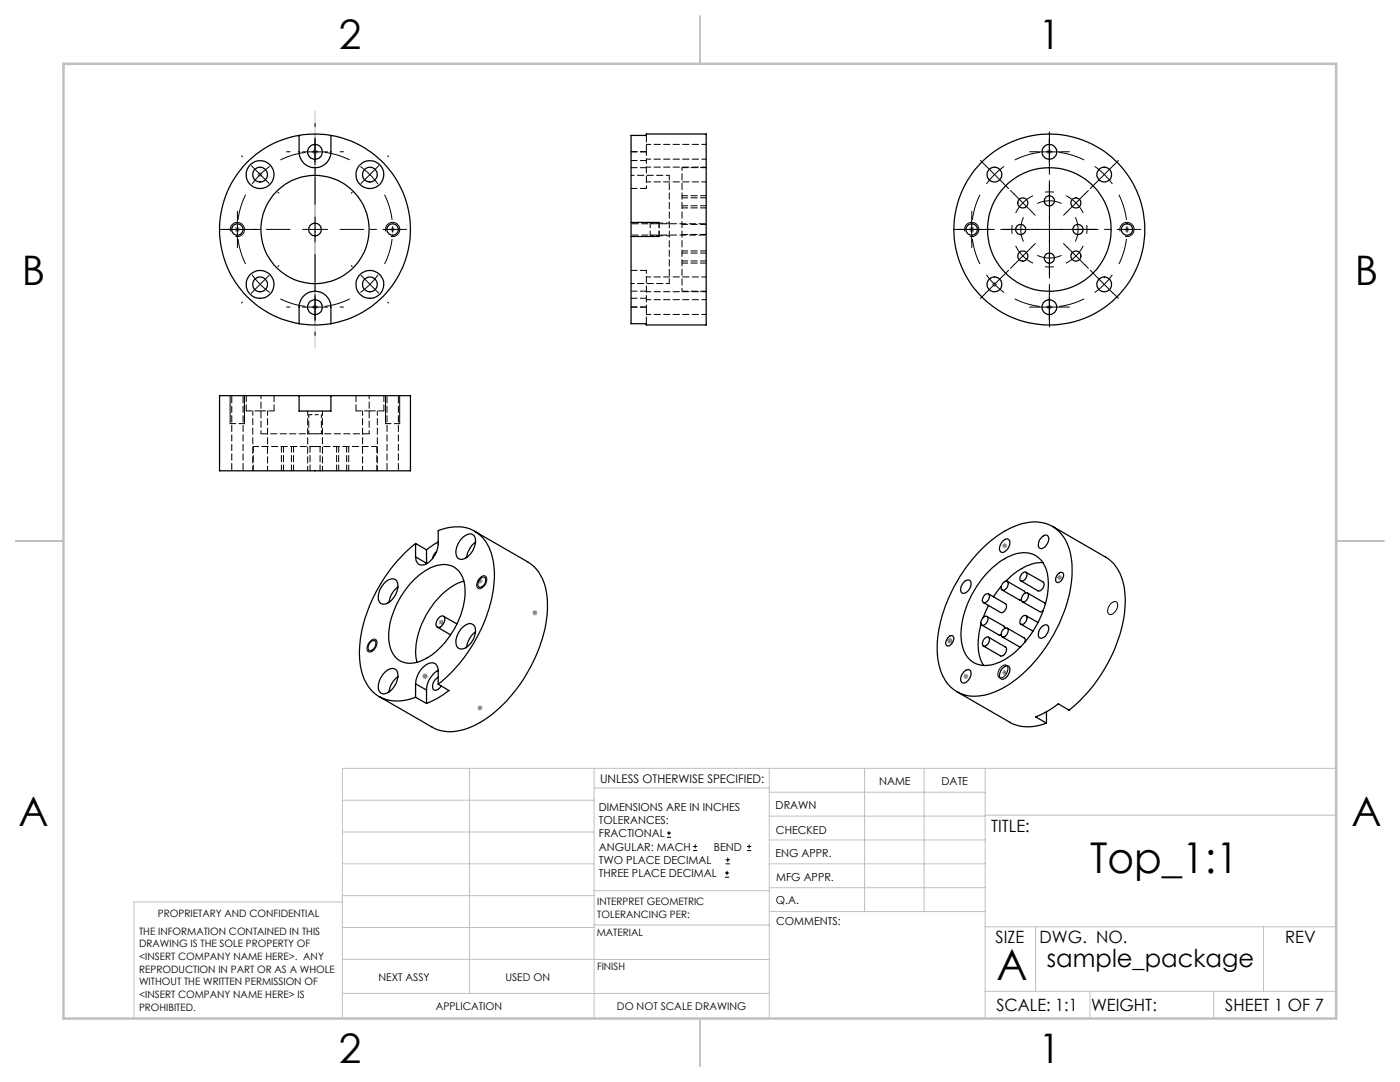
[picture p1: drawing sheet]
<svg xmlns="http://www.w3.org/2000/svg" width="279mm" height="216mm" viewBox="0 0 279 216" stroke-linecap="round" stroke-linejoin="round" font-family="sans-serif">
<g fill="none" stroke="#000" stroke-width=".2">
<path d="M60.4 30.3h5M62.9 27.8v5M71.9 33.2a17.6 17.6 0 0 1 3.5 3.5M75.6 33.1l-3.6 3.5M206.9 30.3h5M209.4 27.8v5M44.9 45.8h5M46 46.2a1.41 1.41 0 0 1 1.2-1.8 1.41 1.41 0 0 1 1.6 1.5 1.41 1.41 0 0 1-1.8 1.3M47.4 43.3v5M62.9 58.8v5M77 46.2a1.42 1.42 0 0 1 1.2-1.8 1.42 1.42 0 0 1 1.6 1.5 1.42 1.42 0 0 1-1.8 1.3M125.9 44.4h5.6"/>
<path d="M125.9 47.2h5.6M191.4 45.8h5M192.5 46.2a1.42 1.42 0 0 1 1.3-1.8 1.42 1.42 0 0 1 1.5 1.5 1.42 1.42 0 0 1-1.7 1.3M193.9 43.3v5M209.4 58.8v5M218.6 55l3.5 3.5M222 54.9a15.7 15.7 0 0 1-3.5 3.5M223.6 46.2a1.41 1.41 0 0 1 1.2-1.8 1.41 1.41 0 0 1 1.5 1.5 1.41 1.41 0 0 1-1.8 1.3M45.9 79v5.6M48.8 79v5.6M60.4 61.3h5M76.9 79v5.6"/>
<path d="M79.8 79v5.6M206.9 61.3h5M95.6 115.5l.2-.2a.74 .74 0 0 1 1.1-.4 .74 .74 0 0 1 .2 1.1 1.64 1.64 0 0 1-1.6 1.4l-.3-.2-.1-.6zM73.9 128l.1-.2a.72 .72 0 0 1 1-.1 .72 .72 0 0 1 .2 1 1.5 1.5 0 0 1-1.7 1.3 1.64 1.64 0 0 1 .4-2zM199.7 133.2l.2-.2a.72 .72 0 0 1 1-.2 .72 .72 0 0 1 .2 1 1.5 1.5 0 0 1-1.7 1.4l-.3-.8zM221.7 120.4l.1-.1a.7 .7 0 0 1 1-.2 .7 .7 0 0 1 .2 .9 1.68 1.68 0 0 1-1.6 1.6 1.37 1.37 0 0 1 .2-2zM133.1 167.1h.8M133.1 166.2h.8M133.5 165.8v.9M138.3 169.7h.8M138.3 168.9h.8M138.7 168.5v.8"/>
<path d="M144.7 175h.8M144.7 174.2h.8M144.8 172.4h.9M144.8 171.6h.9M145.1 173.8v.8M145.2 171.1v.9M149.1 169.7h.8M149.1 168.9h.8M149.5 168.5v.8"/>
</g>
<g fill="none" stroke="#c0c0c0" stroke-width=".2">
<path d="M62.9 26.7v38.1M62.9 22.2v47.2M62.9 40.1v11.4M68.3 159.7h50.3M93.7 153.3v44.9M118.6 153.3v49.9M118.6 157.2h34.9M153.5 153.3v49.9M153.5 158.1h43.1M172.5 153.3v28.6M184.4 153.3v28.6M196.6 153.3v49.9"/>
<path d="M266.7 153.3h-198.4v49.9M68.3 178.7h50.3M68.3 172.4h50.3M68.3 166h50.3M68.3 180h-41.6v23.2M118.6 177.7h35M153.5 167.6h43.1M153.5 162.8h43.1M153.5 172.4h43.1M153.5 177.1h43.1M196.6 162.7h70.1M68.3 198.2h85.2"/>
<path d="M68.3 191.4l85.2 .1M68.3 185.1h50.3M118.6 184.6h35M153.6 181.9h43M196.6 197.8h70.1M196.6 184.9h70.1M206.7 184.9v12.9M217.5 197.8v5.4M242.2 197.8v5.4M252.2 184.9v12.9"/>
</g>
<g fill="none" stroke="#808080" stroke-width=".2">
<path d="M51.4 34.9h1M51.5 34.5l.7 .7M51.9 34.3v1M52.2 34.5l-.7 .7M62.4 30.3h1M62.5 30l.7 .7M62.9 29.8v1M63.2 30l-.7 .7M208.9 30.3h1M209.1 30l.7 .7M209.4 29.8v1M209.8 30l-.7 .7"/>
<path d="M46.9 45.8h1M47 45.4l.7 .7M47.4 45.3v1M47.7 45.4l-.7 .7M77.9 45.8h.9M78 45.4l.7 .7M78.4 45.3v1M78.7 45.4l-.7 .7M193.4 45.8h1M193.6 45.4l.7 .7M193.9 45.3v1M194.3 45.4l-.7 .7"/>
<path d="M198 56.8h1M198.1 56.4l.7 .7M198.5 56.3v1M198.8 56.4l-.7 .7M224.4 45.8h1M224.5 45.4l.7 .7M224.9 45.3v1M225.2 45.4l-.7 .7M62.4 61.3h1M62.5 60.9l.7 .7M62.9 60.8v1M63.2 60.9l-.7 .7"/>
<path d="M208.9 61.3h1M209.1 60.9l.7 .7M209.4 60.8v1M209.8 60.9l-.7 .7M95.3 116h1M95.4 115.6l.7 .7M95.8 115.5v1M96.1 115.6l-.7 .7M200 108.9h1M200.2 108.5l.7 .8M200.5 108.4v1M200.9 108.5l-.7 .8"/>
<path d="M211 115.2h.9M211.1 114.9l.7 .7M211.5 114.7v1M211.8 114.9l-.7 .7M84.3 134.9h1M84.5 134.6l.7 .7M84.8 134.4v1M85.2 134.6l-.7 .7M87.6 124.1h.9M87.7 123.8l.7 .7M88.1 123.6v1M88.4 123.8l-.7 .7"/>
<path d="M106.3 122.3h.9M106.4 121.9l.7 .8M106.8 121.8v1M107.1 121.9l-.7 .8M189.1 127.8h.9M189.2 127.5l.7 .7M189.5 127.4v1M189.9 127.5l-.7 .7M192.3 134.9h1M192.4 134.6l.7 .7M192.8 134.4v1.1M193.1 134.6l-.7 .7"/>
<path d="M200 134.2h1M200.2 133.8l.7 .7M200.5 133.7v1M200.9 133.8l-.7 .7M95.3 141.3h1M95.4 140.9l.7 .7M95.8 140.8v1M96.1 140.9l-.7 .7"/>
</g>
<g fill="none" stroke="#000" stroke-width=".2" stroke-dasharray="15.2 1.3 1.3 1.3" stroke-linecap="butt">
<path d="M51.9 34.8l-1.6 1.9M51.9 34.8l1.9-1.6M198.5 34.8l-1.6 1.9M198.5 34.8l1.9-1.6M210.3 38.3h-1.7M220.4 34.8l-1.9-1.6M220.4 34.8l1.6 1.9M51.9 56.7l1.9 1.7M51.9 56.7l-1.6-1.9M73.8 56.7l1.7-1.9M73.8 56.7l-1.9 1.7M198.5 56.7l1.9 1.7"/>
<path d="M198.5 56.7l-1.6-1.9M202 44.9v1.8M203.7 45.8l.2 1.2 .4 1.2M203.7 45.8l.2-1.3 .4-1.1M204.1 40.5l-.8 .9-.6 1.1M204.1 40.5l1-.8 1.1-.7M204.1 51.1l1 .8 1.1 .6M204.1 51.1l-.8-1-.6-1.1M208.6 53.2h1.7M209.4 40.1l-1.2 .1-1.2 .4M209.4 40.1l1.3 .1 1.2 .4M209.4 51.5l1.3-.1 1.2-.4"/>
<path d="M209.4 51.5l-1.2-.1-1.2-.4M214.7 40.5l-.9-.8-1.1-.7M214.7 40.5l.8 .9 .7 1.1M214.7 51.1l.8-1 .7-1.1M214.7 51.1l-.9 .8-1.1 .6M215.2 45.8l-.2-1.3-.4-1.1M215.2 45.8l-.2 1.2-.4 1.2M216.9 46.7v-1.8"/>
</g>
<path d="M49 38.9a15.5 15.5 0 0 0 0 13.8M69.8 31.9a15.5 15.5 0 0 0-13.8 0M195.6 38.9a15.5 15.5 0 0 0 0 13.8M216.4 31.9a15.5 15.5 0 0 0-13.9 0M56 59.6a15.5 15.5 0 0 0 13.8 0M76.7 52.7a15.5 15.5 0 0 0 0-13.8M202.5 59.6a15.5 15.5 0 0 0 13.9 0M223.3 52.7a15.5 15.5 0 0 0 0-13.8" fill="none" stroke="#000" stroke-width=".2" stroke-dasharray="15.2 1.3 1.3 1.3" stroke-dashoffset="10" stroke-linecap="butt"/>
<path d="M139.7 3.2v9.5M3.1 107.9h9.6M266.7 107.9h9.5M139.7 203.2v9.6" fill="none" stroke="#c0c0c0" stroke-width=".25"/>
<path d="M12.7 12.7h254v190.5h-254z" fill="none" stroke="#c0c0c0" stroke-width=".5"/>
<g fill="none" stroke="#000" stroke-width=".2" stroke-dasharray="15.2 1.3 1.3 1.3">
<path d="M48.4 31.3l-.2-.2M51.9 34.8l-1.7-1.7M51.9 34.8l1.8 1.8M55.5 38.4l.2 .2M57.9 30.3h-.7M62.9 25.3v-.7M62.9 35.3v.7M67.9 30.3h.7M70.3 38.4l-.2 .2M77.4 31.3l.2-.2M196.7 33.1l-1-1.1M198.5 34.8l-1.8-1.7"/>
<path d="M198.5 34.8l1.7 1.8M200.2 36.6l1.1 1M202.4 38.7l-.7-.7M206.9 30.3h-1.4M209.4 37.6v-1M209.4 27.8v-1.5M209.4 32.8v1.5M211.9 30.3h1.5M216.5 38.7l.7-.7M218.6 36.6l-1 1M220.4 34.8l1.8-1.7M220.4 34.8l-1.8 1.8"/>
<path d="M222.2 33.1l1-1.1M44.9 45.8h-1.1M47.4 43.3v-1.2M47.4 48.3v1.1M49.9 45.8h1.1M51.9 56.7l-1.7 1.8M51.9 56.7l1.8-1.7M55.5 53.2l.2-.2M62.9 45.8v-2.5M62.9 45.8h-2.5M62.9 45.8v2.5M62.9 45.8h2.5"/>
<path d="M62.9 56.3v-.7M70.3 53.2l-.2-.2M73.8 56.7l1.8 1.8M73.8 56.7l-1.7-1.7M191.4 45.8h-1.1M193.9 43.3v-1.2M193.9 48.3v1.1M196.4 45.8h1.2M196.7 58.5l-1 1M198.5 56.7l-1.8 1.8M198.5 56.7l1.7-1.7M200.2 55l1.1-1.1"/>
<path d="M201.2 45.8h-1M202.4 52.8l-.7 .8M203.7 45.8h-2.5M203.7 45.8h2.5M204.1 40.5l-1.7-1.8M204.1 40.5l1.8 1.7M204.1 51.1l-1.7 1.7M204.1 51.1l1.8-1.8M205.9 42.2l.7 .8M205.9 49.3l.7-.7M206.2 45.8h1M209.4 45.8v-2.5"/>
<path d="M209.4 45.8h-2.5M209.4 45.8v2.5M209.4 45.8h2.5M209.4 40.1v-2.5M209.4 40.1v2.5M209.4 42.6v1M209.4 51.5v2.5M209.4 51.5v-2.5M209.4 54v1M209.4 49v-1M209.4 58.8v-1.5M212.7 45.8h-1.1"/>
<path d="M213 42.2l-.7 .8M213 49.3l-.7-.7M214.7 40.5l1.8-1.8M214.7 40.5l-1.7 1.7M214.7 51.1l1.8 1.7M214.7 51.1l-1.7-1.8M215.2 45.8h2.5M215.2 45.8h-2.5M216.5 52.8l.7 .8M217.7 45.8h1M218.6 55l-1-1.1M222.2 58.5l1 1"/>
<path d="M48.4 60.3l-.2 .2M57.9 61.3h-.7M62.9 66.3v.6M67.9 61.3h.7M77.4 60.3l.2 .2M206.9 61.3h-1.4M209.4 63.8v1.4M211.9 61.3h1.5"/>
</g>
<path d="M57.9 45.8h-13.3M62.9 40.8v-13.3M62.9 50.8v13.2M67.9 45.8h13.2M204.4 45.8h-13.2M209.4 40.8v-13.3M209.4 50.8v13.2M214.4 45.8h13.3" fill="none" stroke="#000" stroke-width=".2" stroke-dasharray="15.2 1.3 1.3 1.3" stroke-dashoffset="10.5"/>
<path d="M131.5 47.2v-2.8M46 84.5h2.8M49.1 82h2.8M50.5 89.1h12.4M51.9 82h2.8M62.9 89.1h12.3M71.1 82h2.7M73.8 82h2.8M77 84.5h2.8" fill="none" stroke="#000" stroke-width=".2" stroke-dasharray="1.3 .6" stroke-dashoffset=".2"/>
<g fill="none" stroke="#000" stroke-width=".25">
<path d="M59.7 27v3.3a3.2 3.2 0 0 0 3.2 3.2 3.2 3.2 0 0 0 3.1-3.2v-3.3M59.7 27a19.1 19.1 0 0 0-15.9 18.8 19.1 19.1 0 0 0 15.9 18.8M59.7 27a18 18 0 0 1 6.3 0M66 27a19.1 19.1 0 0 1 15.9 18.8 19.1 19.1 0 0 1-15.9 18.8M125.9 27h3.1v-.3h11.9v38.1h-11.9v-.2h-3.1zM59.7 64.6v-3.3a3.2 3.2 0 0 1 3.2-3.2 3.2 3.2 0 0 1 3.1 3.2v3.3M59.7 64.6a20.5 20.5 0 0 0 6.3 0M59.7 79h-15.9v14.9h38.1v-14.9h-15.9M59.7 79v3h6.3v-3M59.7 79h6.3M76.9 116.2a1.39 1.39 0 0 1 2.4 0 3.7 3.7 0 0 1-2.7 4.3 1.32 1.32 0 0 1-1.1-1.8 4.5 4.5 0 0 1 1.4-2.5zM79.4 117.1a4.6 4.6 0 0 0-1.8 3.1"/>
<path d="M82.7 115.6a8.2 8.2 0 0 1 6.6-2.9 4.2 4.2 0 0 1 3.4 4 16.3 16.3 0 0 1-8 14.9 4.5 4.5 0 0 1-6-.7 8.5 8.5 0 0 1-.7-7.2 18.7 18.7 0 0 1 4.7-8.1zM82.9 108.4a30.3 30.3 0 0 0-11.2 21.9 10.4 10.4 0 0 0 3 8 8 8 0 0 0 8.2 .8M82.9 111.1a1.43 1.43 0 0 0 .8 1.6 1.43 1.43 0 0 0 1.7-.4 5.1 5.1 0 0 0 2.1-3.8v-2.6a7.8 7.8 0 0 1 8.2 .8 10.2 10.2 0 0 1 3 8 30 30 0 0 1-10 20.8l-1.2 1M82.9 108.4l2.2 1.3M82.9 108.4v2.7M82.9 111.1l2.2 1.3M85.1 109.7v2.8M87.1 110a2.2 2.2 0 0 0-.8 1.4M87.5 108.1l-2.4 1.6M92.4 107.2a1.59 1.59 0 0 1 2.2-.3 3.7 3.7 0 0 1-1.4 4.3 1.27 1.27 0 0 1-1.6 .3 1.27 1.27 0 0 1-.6-1.5 4.3 4.3 0 0 1 1.4-2.8zM92.6 116a13.8 13.8 0 0 0-7.8 7.3 13.2 13.2 0 0 0-1.6 8.9M94.7 106l10.6 6.1a9 9 0 0 1 3.9 7.4 27.5 27.5 0 0 1-5.5 17.1 23.1 23.1 0 0 1-10.9 8.9 7.9 7.9 0 0 1-6.5-.4l-10.6-6.1"/>
<path d="M94.9 108.2a4.6 4.6 0 0 0-1.8 3M95.8 115.5a.63 .63 0 0 1 1-.3 .63 .63 0 0 1 .1 1 .95 .95 0 0 1-1.5 .8 1.58 1.58 0 0 1 .4-1.5zM192.3 116.3a.84 .84 0 0 1 .7-.6 .84 .84 0 0 1 .8 .5 1.96 1.96 0 0 1-1.7 2.2 1.44 1.44 0 0 1 .2-2.1zM195.8 109.7a17.3 17.3 0 0 1 10-5.5 7.1 7.1 0 0 1 7.7 5.7 22.8 22.8 0 0 1-2.5 15.3 27.1 27.1 0 0 1-11.7 12.5 8.6 8.6 0 0 1-8.9-.1 10 10 0 0 1-3.4-8.3 29.9 29.9 0 0 1 8.8-19.6zM196.6 118.6a.53 .53 0 0 1 .8 0 .53 .53 0 0 1 0 .7 1.08 1.08 0 0 1-1.1 .9 1.16 1.16 0 0 1 .3-1.6zM197.3 118.5l3.4 2a1.15 1.15 0 0 1-1 1.7l-3.4-2M198.1 113.2a8.8 8.8 0 0 1 7.5-2.8 4.9 4.9 0 0 1 3.5 4.5 17.4 17.4 0 0 1-4 12.5 12.7 12.7 0 0 1-7.9 5.4 4.6 4.6 0 0 1-5.2-4.1 16 16 0 0 1 2.7-11.3 19.6 19.6 0 0 1 3.4-4.2zM199.8 116.9l-1.5 2.2M200 117.7l3.4 2h.4M200.1 116.4a.57 .57 0 0 1 .6-.5 .57 .57 0 0 1 .5 .6 1.19 1.19 0 0 1-1.2 1.2 .92 .92 0 0 1 .1-1.3zM200.2 108a.74 .74 0 0 1 1-.4 .74 .74 0 0 1 .3 1 1.8 1.8 0 0 1-1.7 1.6 1.37 1.37 0 0 1 .2-2.1zM201 116l3.4 2 .2 .4"/>
<path d="M204 114.4a.58 .58 0 0 1 .8-.1 .58 .58 0 0 1 .1 .8 .82 .82 0 0 1-1.3 .6 1.36 1.36 0 0 1 .4-1.3zM204.3 118.6a.55 .55 0 0 1 .7-.3 .55 .55 0 0 1 .2 .8 .99 .99 0 0 1-1.3 .9 1.2 1.2 0 0 1 .4-1.4zM204.8 114.2l3.4 1.9a1.18 1.18 0 0 1-1 1.8l-3.4-2M205 118.3l3.6 2.2M208.1 107a.73 .73 0 0 1 .9-.1 .73 .73 0 0 1 .3 .9 1.81 1.81 0 0 1-1.7 1.6 1.25 1.25 0 0 1 0-1.9zM208.1 112.3a10.4 10.4 0 0 0-7.4 3.7M210 105l10.6 6.2a8.8 8.8 0 0 1 3.9 7.3 27.3 27.3 0 0 1-5.6 17.3 30.7 30.7 0 0 1-5.5 5.9l-2.2-1.3a18.6 18.6 0 0 1-4.5 2.7l2.1 1.2M211 114.7a.66 .66 0 0 1 .6-.5 .66 .66 0 0 1 .6 .3 1.43 1.43 0 0 1-1.3 1.7 1.16 1.16 0 0 1 .1-1.5zM73.9 128.1a.63 .63 0 0 1 1-.2 .63 .63 0 0 1 .1 .9 1.12 1.12 0 0 1-1.4 1 1.43 1.43 0 0 1 .3-1.7zM76.9 134.1a1.59 1.59 0 0 1 2.2-.4 3.7 3.7 0 0 1-1.4 4.3 1.28 1.28 0 0 1-1.6 .3 1.28 1.28 0 0 1-.6-1.5 4.3 4.3 0 0 1 1.4-2.7zM79.4 135a4.6 4.6 0 0 0-1.8 3M82.9 136.5a4.4 4.4 0 0 1 3.3-4.2 1.36 1.36 0 0 1 1.3 1.5v2.7"/>
<path d="M82.9 139.1l2.2 1.3M82.9 136.5v2.6M82.9 136.5l2.2 1.2M85.1 137.7v2.7M87.3 125.1l2.6 1.6M87.5 136.5l2.1 1.3a17.6 17.6 0 0 1-4.5 2.6M87.5 133.7a4.8 4.8 0 0 0-2.4 4M87.5 135.1a1.83 1.83 0 0 0-.9 2.6 1.31 1.31 0 0 0 1.5-.8M87.6 123.3a.66 .66 0 0 1 .9-.3 .66 .66 0 0 1 .2 .9 1.24 1.24 0 0 1-1.5 1.2 1.44 1.44 0 0 1 .4-1.8zM88.5 123l2.7 1.5M92.1 125.3a1.82 1.82 0 0 1 2.4-.6 2.73 2.73 0 0 1-.3 3.3 2.41 2.41 0 0 1-2.5 1.4 2.21 2.21 0 0 1-.3-3zM94.9 126.1a4.6 4.6 0 0 0-1.8 3"/>
<path d="M189.4 127a.59 .59 0 0 1 .9 0 .59 .59 0 0 1 0 .8 1.1 1.1 0 0 1-1.4 1 1.35 1.35 0 0 1 .5-1.8zM191 138l10.6 6.1a8.4 8.4 0 0 0 7.2 .2M192.4 134a.76 .76 0 0 1 1-.4 .76 .76 0 0 1 .4 1.1 1.8 1.8 0 0 1-1.7 1.6 1.48 1.48 0 0 1 .3-2.3zM195.8 124.5a10.6 10.6 0 0 0 .5 8.3M196 124.7l3.4 2h.4M196.2 123.3a.55 .55 0 0 1 .7-.3 .55 .55 0 0 1 .2 .8 .99 .99 0 0 1-1.2 .9 1.2 1.2 0 0 1 .3-1.4zM196.4 127.6a.65 .65 0 0 1 1-.3 1.23 1.23 0 0 1-1.1 1.6 .96 .96 0 0 1 .1-1.3zM197 123l3.4 2 .2 .3M197.3 120.8l-1.1 2.5M197.3 127.1l3.4 2a1.18 1.18 0 0 1-1 1.8l-3.4-2M200 127.1l3.4 1.9 .3 .1M200.2 133.2a.72 .72 0 0 1 .7-.4 .72 .72 0 0 1 .6 .7 1.83 1.83 0 0 1-1.7 2 1.37 1.37 0 0 1 .2-2.1z"/>
<path d="M200.2 125.6a.54 .54 0 0 1 .8-.3 .54 .54 0 0 1 .2 .9 .95 .95 0 0 1-1.3 .8 1.2 1.2 0 0 1 .3-1.4zM201 125.3l3.4 2 .2 .3v.5M203.8 124.6l2.4 1.3M204 123.1a.54 .54 0 0 1 .8-.3 .54 .54 0 0 1 .1 .8 .95 .95 0 0 1-1.2 .9 1.2 1.2 0 0 1 .3-1.4zM204 120.1l3.6 2 .6-.3M204.8 122.8l2.4 1.4M207.8 125.2a.82 .82 0 0 1 .7-.5 .82 .82 0 0 1 .8 .4 2.07 2.07 0 0 1-1.5 2.3 .96 .96 0 0 1-.4-1.5zM208.8 142v2.3"/>
<circle cx="51.9" cy="34.8" r="2.76"/>
<circle cx="51.9" cy="34.8" r="1.48"/>
<circle cx="62.9" cy="30.3" r="1.48"/>
<circle cx="73.8" cy="34.8" r="1.48"/>
<circle cx="73.8" cy="34.8" r="2.77"/>
<circle cx="198.5" cy="34.8" r="1.46"/>
<circle cx="209.4" cy="30.3" r="1.49"/>
<circle cx="220.4" cy="34.8" r="1.46"/>
<circle cx="47.4" cy="45.8" r="1.12"/>
<circle cx="51.9" cy="56.8" r="2.76"/>
<circle cx="51.9" cy="56.7" r="1.48"/>
<circle cx="62.9" cy="45.8" r="1.27"/>
<circle cx="62.9" cy="45.8" r="10.8"/>
<circle cx="73.8" cy="56.7" r="1.48"/>
<circle cx="73.8" cy="56.7" r="2.77"/>
<circle cx="78.4" cy="45.8" r="1.12"/>
<circle cx="193.9" cy="45.8" r="1.13"/>
<circle cx="198.5" cy="56.8" r="1.47"/>
<circle cx="203.7" cy="45.8" r="1"/>
<circle cx="204.1" cy="51.1" r="1.01"/>
<circle cx="204.1" cy="40.5" r="1"/>
<circle cx="209.4" cy="45.8" r="12.3"/>
<circle cx="209.4" cy="51.5" r="1.01"/>
<circle cx="209.4" cy="45.8" r="19"/>
<circle cx="209.4" cy="40.1" r="1"/>
<circle cx="214.7" cy="40.5" r="1.01"/>
<circle cx="214.7" cy="51.1" r="1"/>
<circle cx="215.1" cy="45.8" r="1.01"/>
<circle cx="220.4" cy="56.8" r="1.47"/>
<circle cx="224.9" cy="45.8" r="1.12"/>
<circle cx="62.9" cy="61.3" r="1.47"/>
<circle cx="209.4" cy="61.3" r="1.48"/>
</g>
<path d="M52.1 86.6h10.8M62.9 86.6h10.8" fill="none" stroke="#000" stroke-width=".2" stroke-dasharray="1.3 .6"/>
<path d="M133.6 35h-7.7M125.9 56.6h7.7M129.8 47h3.8M133.6 44.5h-3.8M52.1 78.9v7.7M61.6 82.7h1.3M61.6 82.7v3.9M62.9 82.7h1.2M64.1 86.6v-3.9M73.7 86.6v-7.7" fill="none" stroke="#000" stroke-width=".2" stroke-dasharray="1.3 .6" stroke-dashoffset=".6"/>
<g fill="none" stroke="#000" stroke-width=".2" stroke-dasharray="1.3 .6" stroke-dashoffset=".4">
<path d="M129 36.3h11.9M129 31.8h11.9M140.9 33.3h-11.9M140.9 28.8h-11.9M129 58.2h11.9M140.9 55.3h-11.9M140.9 59.8h-11.9M129 62.7h11.9M50.4 82v11.9M53.4 93.9v-11.9M61.4 82v11.9M64.4 93.9v-11.9"/>
<path d="M72.4 82v11.9M75.3 93.9v-11.9"/>
</g>
<g fill="none" stroke="#000" stroke-width=".2" stroke-dasharray="1.3 .6" stroke-dashoffset=".1">
<path d="M125.9 37.6h3.1M125.9 33.5h3.1M129 30.3h-3.1M129 32h-3.1M140.9 33.4h-4.8M140.9 39.5h-4.8M140.9 39.1h-4.8M125.9 59.5h3.1M129 54h-3.1M129 58.1h-3.1M136.1 58.1h4.8M136.1 46.8h4.8"/>
<path d="M136.1 41.5h4.8M136.1 52.1h4.8M136.1 41.1h4.8M136.1 52.5h4.8M140.9 44.8h-4.8M140.9 50.1h-4.8M140.9 50.5h-4.8M49.1 78.9v3.1M71.1 78.9v3.1M129 61.3h-3.1M50.5 89.1v4.8M54.7 82v-3.1"/>
<path d="M56.2 89.1v4.8M56.6 89.1v4.8M58.2 93.9v-4.8M58.6 93.9v-4.8M61.9 89.1v4.8M63.9 93.9v-4.8M67.2 89.1v4.8M67.6 89.1v4.8M69.2 93.9v-4.8M69.6 93.9v-4.8M75.2 93.9v-4.8M76.6 82v-3.1"/>
</g>
<path d="M125.9 46.9h15M140.9 44.6h-15M46.3 78.9v15M77.2 78.9v15M48.5 93.9v-15M79.5 93.9v-15" fill="none" stroke="#000" stroke-width=".2" stroke-dasharray="1.3 .6" stroke-dashoffset="-.2"/>
<path d="M129 37.6v-5.6M129 59.5v-5.5M136.1 58.1v-24.7" fill="none" stroke="#000" stroke-width=".2" stroke-dasharray="1.3 .6" stroke-dashoffset=".7"/>
<path d="M129.8 47v-2.5M133.6 56.6v-21.6" fill="none" stroke="#000" stroke-width=".2" stroke-dasharray="1.3 .6" stroke-dashoffset=".3"/>
<path d="M129 32v-1.7M129 61.3v-1.8" fill="none" stroke="#000" stroke-width=".2" stroke-dasharray="1.3 .6" stroke-dashoffset=".9"/>
<path d="M129 27v3.3M129 61.3v3.3" fill="none" stroke="#000" stroke-width=".2" stroke-dasharray="1.3 .6" stroke-dashoffset="-.1"/>
<g font-size="8.5">
<text x="217.5" y="174.2">Top_1:1</text>
<text x="198.9" y="195.5">A</text>
</g>
<g font-size="8.1">
<text x="67.6" y="9.7">2</text>
<text x="207.3" y="9.7">1</text>
<text x="4.4" y="57">B</text>
<text x="270.4" y="57">B</text>
<text x="3.7" y="164.9">A</text>
<text x="269.7" y="164.9">A</text>
<text x="67.6" y="212.2">2</text>
<text x="207.3" y="212.2">1</text>
</g>
<text font-size="4.9" x="208.9" y="193">sample_package</text>
<g font-size="3.4">
<text x="197.8" y="166">TITLE:</text>
<text x="198.7" y="188.1">SIZE</text>
<text x="207.5" y="188.1">DWG. NO.</text>
<text x="256.5" y="188.2">REV</text>
<text x="198.8" y="201.7">SCALE: 1:1</text>
<text x="217.7" y="201.8">WEIGHT:</text>
<text x="244.5" y="201.7">SHEET 1 OF 7</text>
</g>
<text font-size="2.4" x="119.8" y="156.2">UNLESS OTHERWISE SPECIFIED:</text>
<g font-size="2.2">
<text x="119.5" y="161.8">DIMENSIONS ARE IN INCHES</text>
<text x="154.8" y="161.4">DRAWN</text>
<text x="175.4" y="156.6">NAME</text>
<text x="187.9" y="156.7">DATE</text>
<text x="119.5" y="164.4">TOLERANCES:</text>
<text x="119.5" y="167.1">FRACTIONAL</text>
<text x="154.9" y="166.3">CHECKED</text>
<text x="119.5" y="169.7">ANGULAR: MACH</text>
<text x="119.5" y="172.4">TWO PLACE DECIMAL</text>
<text x="142.5" y="169.7">BEND</text>
<text x="154.8" y="171">ENG APPR.</text>
<text x="119.5" y="175">THREE PLACE DECIMAL</text>
<text x="154.9" y="175.7">MFG APPR.</text>
<text x="154.9" y="180.4">Q.A.</text>
<text x="154.9" y="184.6">COMMENTS:</text>
</g>
<g font-size="2.1">
<text x="75.5" y="195.7">NEXT ASSY</text>
<text x="100.9" y="195.7">USED ON</text>
<text x="86.9" y="201.5">APPLICATION</text>
<text x="123.1" y="201.6">DO NOT SCALE DRAWING</text>
</g>
<g font-size="2">
<text x="31.5" y="182.9">PROPRIETARY AND CONFIDENTIAL</text>
<text x="119.2" y="180.6">INTERPRET GEOMETRIC</text>
<text x="119.2" y="183.1">TOLERANCING PER:</text>
<text x="27.8" y="186.5">THE INFORMATION CONTAINED IN THIS</text>
<text x="27.8" y="189">DRAWING IS THE SOLE PROPERTY OF</text>
<text x="27.8" y="191.6">&lt;INSERT COMPANY NAME HERE&gt;. ANY</text>
<text x="119.1" y="186.7">MATERIAL</text>
<text x="27.8" y="194.1">REPRODUCTION IN PART OR AS A WHOLE</text>
<text x="27.8" y="196.6">WITHOUT THE WRITTEN PERMISSION OF</text>
<text x="119.1" y="193.5">FINISH</text>
<text x="27.8" y="199.1">&lt;INSERT COMPANY NAME HERE&gt; IS</text>
<text x="27.8" y="201.7">PROHIBITED.</text>
</g>
</svg>
